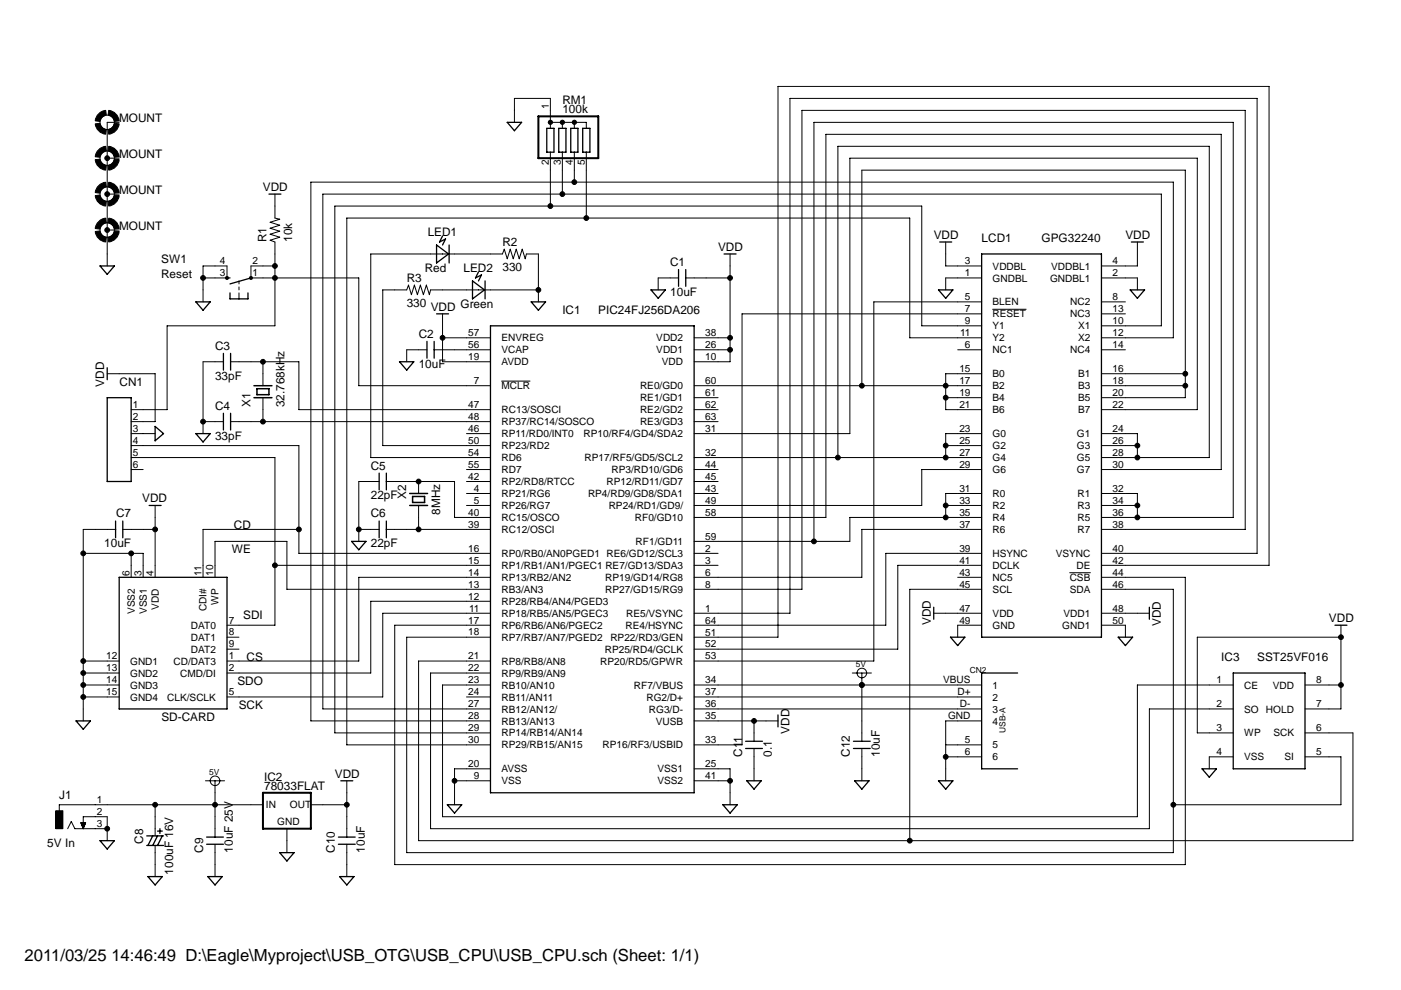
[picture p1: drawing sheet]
<svg xmlns="http://www.w3.org/2000/svg" width="297mm" height="210mm" viewBox="0 0 297 210" stroke-linecap="round" stroke-linejoin="round" font-family="sans-serif">
<g fill="none" stroke="#000" stroke-width=".21">
<path d="M20.2 26.3l1-.2a1.52 1.52 0 0 0 1.3 1.4l-.1 1a2.51 2.51 0 0 1-2.2-2.2zM20.2 33.9l1-.1a1.52 1.52 0 0 0 1.3 1.3l-.1 1a2.5 2.5 0 0 1-2.2-2.2zM20.9 31.7l1-.6 .5-.1 .1 1a1.54 1.54 0 0 0-1.3 1.4l-1-.1 .1-.6zM20.9 24.1l1-.6 .5-.1 .1 1a1.53 1.53 0 0 0-1.3 1.4l-1-.2 .1-.5zM20.9 39.4l1-.6 .5-.1 .1 .9a1.53 1.53 0 0 0-1.3 1.4l-1-.1 .1-.6zM22.7 33.5h2.6M22.9 27.5a1.56 1.56 0 0 0 1.4-1.4l1 .2a2.52 2.52 0 0 1-2.3 2.2zM23 23.4a2.53 2.53 0 0 1 2.3 2.2l-1 .2a1.57 1.57 0 0 0-1.4-1.4zM23 31a2.52 2.52 0 0 1 2.3 2.3l-1 .1a1.58 1.58 0 0 0-1.4-1.4zM23 38.7a2.52 2.52 0 0 1 2.3 2.2l-1 .1a1.56 1.56 0 0 0-1.4-1.4zM24.3 33.8l1 .1a2.52 2.52 0 0 1-2.3 2.2l-.1-1a1.56 1.56 0 0 0 1.4-1.3zM25.3 26h-2.6v30.4"/>
<path d="M109.1 26v-5.1h7.6v6.3M116.5 25.5a.45 .45 0 0 1 .6 .3 .45 .45 0 0 1-.3 .6 .45 .45 0 0 1-.6-.4h.5h-.5zM116.7 26h7.6v1.2M116.7 32.3v11.4M118.8 25.7a.46 .46 0 0 1 .8 0 .46 .46 0 0 1-.2 .7 .46 .46 0 0 1-.6-.4h.5h-.5zM119.2 26v1.2M119.2 32.3v8.9M121.4 25.7a.46 .46 0 0 1 .7 0 .46 .46 0 0 1-.2 .7 .46 .46 0 0 1-.6-.4h.5h-.5zM121.8 26v1.2M121.8 32.3v6.3M124.3 32.3v13.9M20.2 41.5l1-.1a1.51 1.51 0 0 0 1.3 1.3l-.1 1a2.52 2.52 0 0 1-2.2-2.2z"/>
<path d="M20.2 49.1l1-.1a1.51 1.51 0 0 0 1.3 1.3l-.1 1a2.52 2.52 0 0 1-2.2-2.2zM20.9 47l1-.6 .5-.1 .1 1a1.53 1.53 0 0 0-1.3 1.3l-1-.1 .1-.6zM22.7 41.2h2.6M22.7 48.8h2.6M23 46.3a2.52 2.52 0 0 1 2.3 2.2l-1 .1a1.56 1.56 0 0 0-1.4-1.3zM24.3 41.4l1 .1a2.54 2.54 0 0 1-2.3 2.2l-.1-1a1.56 1.56 0 0 0 1.4-1.3zM24.3 49l1 .1a2.54 2.54 0 0 1-2.3 2.2l-.1-1a1.56 1.56 0 0 0 1.4-1.3zM43 58.9h5.1v-2.5h-5.1v7.6M50.7 59.6v.6M58.3 56.4h-5.1v2.5h22.9v22.9h27.9M58.3 41.2v5l1 .3-2 .6 2 .7-2 .6 2 .6-2 .7 2 .6-2 .6 1 .4v17.8h-22.9v17.8h-7.6M143.9 58.9h-4.4v2.6"/>
<path d="M145.4 58.9h9.4M154.8 53.9v22.8h-7.6M200.5 51.3v5.1h7.6M208.1 58.9h-7.6v2.6M233.5 58.9h7.6v2.6M241.1 51.3v5.1h-7.6M22.7 79.3h10.2v10.1h-5.1M47.4 76.7h-4.4v15.3M48.9 76.7h14.5v10.2h40.6M50.7 60.9v.6M50.7 62.1v1.3M55.7 76.7v5.1"/>
<path d="M90.5 74.2h-4.3v2.5M92.1 74.2h11.9M93.8 66.6v10.1h10.2M93.8 71.6h10.2M114.1 64v-10.1h-2.5l-.2 1-.7-2-.6 2-.7-2-.6 2-.6-2-.7 2-.6-2-.4 1h-27.9v43.1h25.4M114.1 61.5h-22.8l-.3 1-.6-2-.6 2-.7-2-.6 2-.6-2-.7 2-.6-2-.4 1h-5.1v33h22.9M147.2 74.2h7.6M147.2 71.6h7.6M203 74.2h5.1M208.1 69.1h-12.7v-25.4h-124.4v111.7h33M208.1 71.6h-15.2v-25.4h-119.4v111.8h30.5M208.1 64h-22.8v76.2h-38.1"/>
<path d="M208.1 66.6h-50.8v91.4h-10.1M208.1 79.3h-7.6v7.6h7.6M210.5 65.6h7.1M233.5 69.1h12.7v-27.9h-177.8v109.2h35.6M233.5 71.6h15.3v-33h-182.9v114.3h38.1M233.5 74.2h5.1M233.5 64h5.1M233.5 66.6h5.1M233.5 79.3h17.8M27.8 94.5h35.6v22.9h40.6M27.8 97h30.5v35.6h-10.2M27.8 92h5.1"/>
<path d="M27.8 99.6h2.5M43 89.4h4.4M48.9 89.4h55.1M55.7 84.3v5.1M98.9 92h5.1M98.9 99.6h5.1M106.3 80.8h6.1M147.2 81.8h60.9M147.2 97h60.9M147.2 99.6h5M147.2 86.9h5M147.2 89.4h5"/>
<path d="M147.2 84.3h5M177.6 97v-66h78.8v66h-22.9M182.7 81.8v-45.7h68.6v48.2h-17.8M200.5 94.5h7.6M200.5 84.3h7.6M208.1 99.6h-12.7v7.6h-48.2M208.1 92h-7.6v5M233.5 81.8h17.8M233.5 86.9h20.3v-53.4h-73.6v58.5h-33M233.5 92h7.6v5M233.5 99.6h25.4v-71.1h-83.8v81.2h-27.9M233.5 94.5h7.6"/>
<path d="M17.6 117.4v35.5M17.6 117.4h12.7v5M24.5 112.3h-6.9v5.1M26 112.3h6.9M27.8 117.4v5M32.9 107.2v15.2M58.3 119.9h45.7M63.4 112.3h-20.4v10.1M76.1 112.3h4.3M80.4 102.1h-4.3v12.7M81.9 112.3h22.1M81.9 102.1h14.5v7.6h7.6"/>
<path d="M88.7 102.1v2.6M88.7 107.2v5.1M98.9 104.7h5.1M98.9 107.2h5.1M98.9 102.1h5.1M147.2 117.4h5M147.2 119.9h5M147.2 104.7h5M147.2 102.1h5M200.5 107.2h7.6M208.1 109.7h-27.9v5.1h-33M208.1 117.4h-20.3v15.2h-40.6"/>
<path d="M208.1 119.9h-17.8v17.8h-43.1M208.1 104.7h-7.6v5M208.1 112.3h-25.4v10.1h-35.5M233.5 109.7h28v-83.7h-88.9v88.8M233.5 117.4h33v-96.5h-99v109.2h-20.3M233.5 119.9h35.6v-101.6h-104.2v116.8h-17.7M233.5 104.7h7.6v5M233.5 107.2h7.6M233.5 112.3h30.5v-88.9h-94v101.6h-22.8M45.6 122.4v-7.6h15.2v10.2h43.2M48.1 135.1h2.6M48.1 137.7h2.6"/>
<path d="M104 130.1h-22.9v17.7h-33M104 122.4h-27.9v17.8h-28M104 127.5h-25.4v15.2h-30.5M198 130.1h10.1M203 122.4h5.1M208.1 125h-15.2v53.3M208.1 132.6h-5.1v2.5M226.8 121.5h4.4M233.5 125h15.3v55.8h-162.6v-45.7h17.8M233.5 130.1h10.2M233.5 122.4h17.8v61h-167.6v-50.8h20.3M233.5 132.6h5.1v2.5"/>
<path d="M284.3 135.1v15.3h-7.6M284.3 135.1h-30.5v20.3h7.7M284.3 132.6v2.5M17.6 140.2h7.7M17.6 142.7h7.7M17.6 145.3h7.7M17.6 147.8h7.7M98.9 147.8h5.1M104 140.2h-15.3v38.1h198.1v-22.9h-10.1M104 142.7h-12.7v33.1h152.4v-25.4h17.8M104 145.3h-10.2v27.9h147.3v-27.9h20.4M147.2 145.3h60.9"/>
<path d="M147.2 147.8h60.9M147.2 150.4h60.9M147.2 152.9h17.7M159.9 152.9v4.3M159.9 158.7v6.9M180.7 142.7h4.1M182.7 142.7v14.5M182.7 158.7v6.9M200.5 158v7.6M200.5 158h7.6M208.1 152.9h-7.6v5.1M276.7 145.3h7.6"/>
<path d="M11.8 172h1.5v3.8h-1.5zM14.3 175.8l.8-1.6 .8 1.6h6.8M17.1 174.5h1.1l-.6 1.3zM17.2 174.6h.9M17.2 174.7h.9M17.3 174.9h.7M17.3 175h.7M17.4 175.1h.5M17.4 175.2h.5M17.5 175.3h.3M17.5 175.5h.3M17.6 175.6h.1"/>
<path d="M17.6 175.7h.1M17.6 175.8v-2.6h5.1v5.1M32.9 170.7v6.6M32.9 179.3v6.6M43.6 165.6h4M45.6 165.6v11.9M45.6 179.1v6.8M55.7 170.7h-43.1v1.3M60.8 175.8v5M65.9 170.7h7.6M73.5 165.6v11.9M73.5 179.1v6.8"/>
<path d="M96.4 165.6h7.6M104 163.1h-7.6v7.6M147.2 163.1h7.6v7.6M147.2 165.6h7.6M200.5 160.5h7.6M261.5 160.5h-5.1v2.6M276.7 160.5h7.6v10.2h-35.5"/>
<circle cx="22.7" cy="33.5" r="1.53"/>
<circle cx="22.7" cy="25.9" r="1.53"/>
<circle cx="22.7" cy="33.5" r=".51"/>
<circle cx="121.8" cy="38.6" r=".51"/>
<circle cx="22.7" cy="48.8" r="1.53"/>
<circle cx="22.7" cy="41.2" r="1.53"/>
<circle cx="22.7" cy="48.8" r=".51"/>
<circle cx="22.7" cy="41.2" r=".51"/>
<circle cx="43.1" cy="58.9" r=".51"/>
<circle cx="48.1" cy="59" r=".33"/>
<circle cx="53.2" cy="59" r=".33"/>
<circle cx="58.3" cy="58.9" r=".51"/>
<circle cx="58.3" cy="56.4" r=".51"/>
<circle cx="116.7" cy="43.7" r=".51"/>
<circle cx="119.2" cy="41.2" r=".51"/>
<circle cx="124.3" cy="46.2" r=".51"/>
<circle cx="154.8" cy="58.9" r=".51"/>
<circle cx="55.8" cy="76.7" r=".51"/>
<circle cx="93.8" cy="71.6" r=".51"/>
<circle cx="114.2" cy="61.5" r=".51"/>
<circle cx="154.8" cy="74.2" r=".51"/>
<circle cx="154.8" cy="71.6" r=".51"/>
<circle cx="251.3" cy="79.3" r=".51"/>
<circle cx="43.1" cy="89.4" r=".51"/>
<circle cx="55.8" cy="89.4" r=".51"/>
<circle cx="177.6" cy="97" r=".51"/>
<circle cx="182.7" cy="81.8" r=".51"/>
<circle cx="200.5" cy="97" r=".51"/>
<circle cx="200.5" cy="94.5" r=".51"/>
<circle cx="200.5" cy="81.8" r=".51"/>
<circle cx="200.5" cy="84.3" r=".51"/>
<circle cx="241.1" cy="94.5" r=".51"/>
<circle cx="241.1" cy="97" r=".51"/>
<circle cx="251.3" cy="81.8" r=".51"/>
<circle cx="17.7" cy="117.4" r=".51"/>
<circle cx="27.8" cy="117.4" r=".51"/>
<circle cx="32.9" cy="112.3" r=".51"/>
<circle cx="58.3" cy="119.9" r=".51"/>
<circle cx="63.4" cy="112.3" r=".51"/>
<circle cx="76.1" cy="112.3" r=".51"/>
<circle cx="88.8" cy="102.1" r=".51"/>
<circle cx="88.8" cy="112.3" r=".51"/>
<circle cx="172.6" cy="114.8" r=".51"/>
<circle cx="200.5" cy="109.7" r=".51"/>
<circle cx="200.5" cy="107.2" r=".51"/>
<circle cx="241.1" cy="107.2" r=".51"/>
<circle cx="241.1" cy="109.7" r=".51"/>
<circle cx="284.3" cy="135.1" r=".51"/>
<circle cx="17.7" cy="140.2" r=".51"/>
<circle cx="17.7" cy="145.3" r=".51"/>
<circle cx="17.7" cy="147.8" r=".51"/>
<circle cx="17.7" cy="142.7" r=".51"/>
<circle cx="159.9" cy="152.9" r=".51"/>
<circle cx="182.7" cy="142.7" r="1.02"/>
<circle cx="182.7" cy="145.3" r=".51"/>
<circle cx="284.3" cy="145.3" r=".51"/>
<circle cx="22.7" cy="175.8" r=".51"/>
<circle cx="32.9" cy="170.7" r=".51"/>
<circle cx="45.6" cy="165.6" r="1.02"/>
<circle cx="45.6" cy="170.7" r=".51"/>
<circle cx="73.5" cy="170.7" r=".51"/>
<circle cx="96.4" cy="165.6" r=".51"/>
<circle cx="154.8" cy="165.6" r=".51"/>
<circle cx="192.9" cy="178.3" r=".51"/>
<circle cx="200.5" cy="160.5" r=".51"/>
<circle cx="248.8" cy="170.7" r=".51"/>
</g>
<g fill="none" stroke="#000" stroke-width=".28">
<path d="M107.5 26h3.1l-1.5 1.7zM115.9 27.2h1.6v5.1h-1.6zM118.5 27.2h1.5v5.1h-1.5zM121 27.2h1.5v5.1h-1.5zM123.5 27.2h1.6v5.1h-1.6zM21.2 56.4h3.1l-1.6 1.8zM48.1 58.9h.7M53.2 58.9l-4.4 1.3M57 41.2h2.6M92.6 52l2.5 1.9-2.5 1.9zM93.8 50.1l-.6 1.2 1.3-.6-.7 1.3M95.2 52v3.8"/>
<path d="M100.2 59.6l2.5 1.9-2.5 1.9zM101.4 57.7l-.6 1.2 1.3-.6-.7 1.3M102.8 59.6v3.8M143.9 57.2v3.5M145.4 57.2v3.5M153.5 53.9h2.6M199.2 51.3h2.6M208.1 53.9h25.4v81.2h-25.4zM239.9 51.3h2.5M22.7 78v2.5M41.5 64h3.1l-1.6 1.8zM47.4 75v3.5"/>
<path d="M48.8 62.1v1.3h3.8v-1.3M48.9 75v3.5M84.7 76.7h3l-1.5 1.8zM90.5 72.4v3.6M92.1 72.4v3.6M92.6 66.6h2.5M104 69.1h43.2v99h-43.2zM112.6 64h3.1l-1.6 1.8zM138 61.5h3.1l-1.6 1.8zM199 61.5h3l-1.5 1.8zM239.6 61.5h3.1l-1.6 1.8zM22.7 84.3h5.1v17.8h-5.1z"/>
<path d="M32.9 90.4l1.8 1.6-1.8 1.5zM41.5 92h3.1l-1.6 1.7zM47.4 87.7v3.5M48.9 87.7v3.5M24.5 110.5v3.6M26 110.5v3.6M31.6 107.2h2.6M74.5 114.8h3.1l-1.5 1.8zM80.4 100.4v3.5M80.4 110.5v3.6M81.9 100.4v3.5M81.9 110.5v3.6"/>
<path d="M25.3 122.4h22.8v28h-22.8zM198 128.8v2.5M201.5 135.1h3.1l-1.6 1.8zM237.1 135.1h3l-1.5 1.8zM243.7 128.8v2.5M283 132.6h2.6M16.1 152.9h3.1l-1.6 1.8zM158.1 158.7h3.5M158.1 157.2h3.5M164.9 151.6v2.6M181 158.7h3.5M181 157.2h3.5"/>
<path d="M215.7 142.7h-7.6v20.4h7.6M261.5 142.7h15.2v20.4h-15.2zM21.2 178.3h3.1l-1.6 1.8zM31.1 179.3h3.6M31.1 177.3h3.6M32.4 177.3l-1 2M33.4 176.3h1M33.4 177.3l-1 2M33.9 175.8v1M34.4 177.3l-1 2M43.8 179.1h3.6M43.8 177.5h3.6"/>
<path d="M71.8 179.1h3.5M71.8 177.5h3.5M72.3 165.6h2.5M94.8 170.7h3.1l-1.5 1.8zM153.3 170.7h3l-1.5 1.8zM158.3 165.6h3.1l-1.5 1.8zM181.2 165.6h3.1l-1.6 1.8zM199 165.6h3l-1.5 1.8zM254.9 163.1h3l-1.5 1.7zM31.4 185.9h3l-1.5 1.8zM44.1 185.9h3l-1.5 1.8zM59.3 180.8h3.1l-1.6 1.8z"/>
<path d="M72 185.9h3.1l-1.6 1.8z"/>
</g>
<g fill="#000">
<path d="M20.2 26.3l1-.2a1.52 1.52 0 0 0 1.3 1.4l-.1 1a2.51 2.51 0 0 1-2.2-2.2z" fill-rule="evenodd"/>
<path d="M20.2 33.9l1-.1a1.52 1.52 0 0 0 1.3 1.3l-.1 1a2.5 2.5 0 0 1-2.2-2.2z" fill-rule="evenodd"/>
<path d="M20.9 24.1l1-.6 .5-.1 .1 1a1.53 1.53 0 0 0-1.3 1.4l-1-.2 .1-.5z" fill-rule="evenodd"/>
<path d="M20.9 31.7l1-.6 .5-.1 .1 1a1.54 1.54 0 0 0-1.3 1.4l-1-.1 .1-.6z" fill-rule="evenodd"/>
<path d="M20.9 39.4l1-.6 .5-.1 .1 .9a1.53 1.53 0 0 0-1.3 1.4l-1-.1 .1-.6z" fill-rule="evenodd"/>
<path d="M22.9 27.5a1.56 1.56 0 0 0 1.4-1.4l1 .2a2.52 2.52 0 0 1-2.3 2.2z" fill-rule="evenodd"/>
<path d="M24.3 33.8l1 .1a2.52 2.52 0 0 1-2.3 2.2l-.1-1a1.56 1.56 0 0 0 1.4-1.3z" fill-rule="evenodd"/>
<path d="M23 23.4a2.53 2.53 0 0 1 2.3 2.2l-1 .2a1.57 1.57 0 0 0-1.4-1.4z" fill-rule="evenodd"/>
<path d="M23 31a2.52 2.52 0 0 1 2.3 2.3l-1 .1a1.58 1.58 0 0 0-1.4-1.4z" fill-rule="evenodd"/>
<path d="M116.5 25.5a.45 .45 0 0 1 .6 .3 .45 .45 0 0 1-.3 .6 .45 .45 0 0 1-.6-.4h.5h-.5z" fill-rule="evenodd"/>
<path d="M118.8 25.7a.46 .46 0 0 1 .8 0 .46 .46 0 0 1-.2 .7 .46 .46 0 0 1-.6-.4h.5h-.5z" fill-rule="evenodd"/>
<path d="M121.4 25.7a.46 .46 0 0 1 .7 0 .46 .46 0 0 1-.2 .7 .46 .46 0 0 1-.6-.4h.5h-.5z" fill-rule="evenodd"/>
<path d="M20.2 41.5l1-.1a1.51 1.51 0 0 0 1.3 1.3l-.1 1a2.52 2.52 0 0 1-2.2-2.2z" fill-rule="evenodd"/>
<path d="M20.2 49.1l1-.1a1.51 1.51 0 0 0 1.3 1.3l-.1 1a2.52 2.52 0 0 1-2.2-2.2z" fill-rule="evenodd"/>
<path d="M20.9 47l1-.6 .5-.1 .1 1a1.53 1.53 0 0 0-1.3 1.3l-1-.1 .1-.6z" fill-rule="evenodd"/>
<path d="M24.3 41.4l1 .1a2.54 2.54 0 0 1-2.3 2.2l-.1-1a1.56 1.56 0 0 0 1.4-1.3z" fill-rule="evenodd"/>
<path d="M24.3 49l1 .1a2.54 2.54 0 0 1-2.3 2.2l-.1-1a1.56 1.56 0 0 0 1.4-1.3z" fill-rule="evenodd"/>
<path d="M23 38.7a2.52 2.52 0 0 1 2.3 2.2l-1 .1a1.56 1.56 0 0 0-1.4-1.4z" fill-rule="evenodd"/>
<path d="M23 46.3a2.52 2.52 0 0 1 2.3 2.2l-1 .1a1.56 1.56 0 0 0-1.4-1.3z" fill-rule="evenodd"/>
<circle cx="22.7" cy="33.5" r=".51"/>
<circle cx="121.8" cy="38.6" r=".51"/>
<circle cx="22.7" cy="48.8" r=".51"/>
<circle cx="22.7" cy="41.2" r=".51"/>
<circle cx="43.1" cy="58.9" r=".51"/>
<circle cx="48.1" cy="59" r=".33"/>
<circle cx="53.2" cy="59" r=".33"/>
<circle cx="58.3" cy="58.9" r=".51"/>
<circle cx="58.3" cy="56.4" r=".51"/>
<circle cx="116.7" cy="43.7" r=".51"/>
<circle cx="119.2" cy="41.2" r=".51"/>
<circle cx="124.3" cy="46.2" r=".51"/>
<circle cx="154.8" cy="58.9" r=".51"/>
<circle cx="55.8" cy="76.7" r=".51"/>
<circle cx="93.8" cy="71.6" r=".51"/>
<circle cx="114.2" cy="61.5" r=".51"/>
<circle cx="154.8" cy="74.2" r=".51"/>
<circle cx="154.8" cy="71.6" r=".51"/>
<circle cx="251.3" cy="79.3" r=".51"/>
<circle cx="43.1" cy="89.4" r=".51"/>
<circle cx="55.8" cy="89.4" r=".51"/>
<circle cx="177.6" cy="97" r=".51"/>
<circle cx="182.7" cy="81.8" r=".51"/>
<circle cx="200.5" cy="97" r=".51"/>
<circle cx="200.5" cy="94.5" r=".51"/>
<circle cx="200.5" cy="81.8" r=".51"/>
<circle cx="200.5" cy="84.3" r=".51"/>
<circle cx="241.1" cy="94.5" r=".51"/>
<circle cx="241.1" cy="97" r=".51"/>
<circle cx="251.3" cy="81.8" r=".51"/>
<circle cx="17.7" cy="117.4" r=".51"/>
<circle cx="27.8" cy="117.4" r=".51"/>
<circle cx="32.9" cy="112.3" r=".51"/>
<circle cx="58.3" cy="119.9" r=".51"/>
<circle cx="63.4" cy="112.3" r=".51"/>
<circle cx="76.1" cy="112.3" r=".51"/>
<circle cx="88.8" cy="102.1" r=".51"/>
<circle cx="88.8" cy="112.3" r=".51"/>
<circle cx="172.6" cy="114.8" r=".51"/>
<circle cx="200.5" cy="109.7" r=".51"/>
<circle cx="200.5" cy="107.2" r=".51"/>
<circle cx="241.1" cy="107.2" r=".51"/>
<circle cx="241.1" cy="109.7" r=".51"/>
<circle cx="284.3" cy="135.1" r=".51"/>
<circle cx="17.7" cy="140.2" r=".51"/>
<circle cx="17.7" cy="145.3" r=".51"/>
<circle cx="17.7" cy="147.8" r=".51"/>
<circle cx="17.7" cy="142.7" r=".51"/>
<circle cx="159.9" cy="152.9" r=".51"/>
<circle cx="182.7" cy="145.3" r=".51"/>
<circle cx="284.3" cy="145.3" r=".51"/>
<circle cx="22.7" cy="175.8" r=".51"/>
<circle cx="32.9" cy="170.7" r=".51"/>
<circle cx="45.6" cy="170.7" r=".51"/>
<circle cx="73.5" cy="170.7" r=".51"/>
<circle cx="96.4" cy="165.6" r=".51"/>
<circle cx="154.8" cy="165.6" r=".51"/>
<circle cx="192.9" cy="178.3" r=".51"/>
<circle cx="200.5" cy="160.5" r=".51"/>
<circle cx="248.8" cy="170.7" r=".51"/>
</g>
<path d="M53.8 84.3h3.9M53.8 81.8h3.9M54.5 82.4h2.5v1.3h-2.5zM86.9 104.7h3.8M86.9 107.2h3.8M87.5 105.3h2.5v1.3h-2.5z" fill="none" stroke="#000" stroke-width=".32"/>
<path d="M11.8 172h1.5v3.8h-1.5z" fill="#000"/>
<path d="M114.1 24.7h12.7v8.8h-12.7zM55.7 168.1h10.2v7.7h-10.2z" fill="none" stroke="#000" stroke-width=".42"/>
<text font-size="3.5" x="5.2" y="203.8">2011/03/25 14:46:49 D:\Eagle\Myproject\USB_OTG\USB_CPU\USB_CPU.sch (Sheet: 1/1)</text>
<g font-size="2.5">
<text x="119.2" y="22.1">RM1</text>
<text x="25.3" y="26">MOUNT</text>
<text x="119.2" y="24">100k</text>
<text x="25.3" y="33.6">MOUNT</text>
<text x="25.3" y="41.2">MOUNT</text>
<text x="55.7" y="40.5">VDD</text>
<text x="25.3" y="48.8">MOUNT</text>
<text x="56.5" y="51.3" transform="rotate(-90 56.5 51.3)">R1</text>
<text x="62" y="51.3" transform="rotate(-90 62 51.3)">10k</text>
<text x="90.7" y="50.1">LED1</text>
<text x="106.5" y="52.1">R2</text>
<text x="152.2" y="53.2">VDD</text>
<text x="198" y="50.7">VDD</text>
<text x="208.1" y="51.3">LCD1</text>
<text x="220.8" y="51.3">GPG32240</text>
<text x="238.6" y="50.7">VDD</text>
<text x="34.2" y="58.9">Reset</text>
<text x="34.2" y="55.8">SW1</text>
<text x="86.2" y="59.7">R3</text>
<text x="90" y="57.7">Red</text>
<text x="98.3" y="57.7">LED2</text>
<text x="106.5" y="57.6">330</text>
<text x="142.1" y="56.4">C1</text>
<text x="86.2" y="65.2">330</text>
<text x="91.3" y="65.9">VDD</text>
<text x="97.6" y="65.3">Green</text>
<text x="142.1" y="62.8">10uF</text>
<text x="88.8" y="71.6">C2</text>
<text x="119.2" y="66.6">IC1</text>
<text x="126.8" y="66.6">PIC24FJ256DA206</text>
<text x="45.6" y="74.2">C3</text>
<text x="88.8" y="78">10uF</text>
<text x="22.1" y="82" transform="rotate(-90 22.1 82)">VDD</text>
<text x="25.4" y="81.8">CN1</text>
<text x="45.6" y="80.5">33pF</text>
<text x="45.6" y="86.9">C4</text>
<text x="53.1" y="86.3" transform="rotate(-90 53.1 86.3)">X1</text>
<text x="60.3" y="86.4" transform="rotate(-90 60.3 86.4)">32.768kHz</text>
<text x="45.6" y="93.2">33pF</text>
<text x="78.6" y="99.6">C5</text>
<text x="30.2" y="106.6">VDD</text>
<text x="78.6" y="105.9">22pF</text>
<text x="86.1" y="105.8" transform="rotate(-90 86.1 105.8)">X2</text>
<text x="24.6" y="109.7">C7</text>
<text x="49.6" y="112.3">CD</text>
<text x="78.6" y="109.7">C6</text>
<text x="93.3" y="109.2" transform="rotate(-90 93.3 109.2)">8MHz</text>
<text x="22.1" y="116.1">10uF</text>
<text x="49.1" y="117.4">WE</text>
<text x="78.6" y="116.1">22pF</text>
<text x="51.6" y="131.3">SDI</text>
<text x="281.8" y="132">VDD</text>
<text x="197.3" y="132.6" transform="rotate(-90 197.3 132.6)">VDD</text>
<text x="246.1" y="132.8" transform="rotate(-90 246.1 132.8)">VDD</text>
<text x="52.3" y="140.2">CS</text>
<text x="258.9" y="140.2">IC3</text>
<text x="266.5" y="140.2">SST25VF016</text>
<text x="50.3" y="145.3">SDO</text>
<text x="34.2" y="152.9">SD-CARD</text>
<text x="50.6" y="150.4">SCK</text>
<text x="167.4" y="155.6" transform="rotate(-90 167.4 155.6)">VDD</text>
<text x="157.3" y="160.5" transform="rotate(-90 157.3 160.5)">C11</text>
<text x="163.7" y="160.5" transform="rotate(-90 163.7 160.5)">0.1</text>
<text x="180.2" y="160.5" transform="rotate(-90 180.2 160.5)">C12</text>
<text x="186.5" y="160.5" transform="rotate(-90 186.5 160.5)">10uF</text>
<text x="56" y="165.6">IC2</text>
<text x="56" y="167.6">78033FLAT</text>
<text x="71" y="165">VDD</text>
<text x="12.6" y="169.4">J1</text>
<text x="10" y="179.6">5V In</text>
<text x="30.3" y="179" transform="rotate(-90 30.3 179)">C8</text>
<text x="36.7" y="185.5" transform="rotate(-90 36.7 185.5)">100uF 16V</text>
<text x="43" y="180.8" transform="rotate(-90 43 180.8)">C9</text>
<text x="49.4" y="180.8" transform="rotate(-90 49.4 180.8)">10uF 25V</text>
<text x="71" y="180.8" transform="rotate(-90 71 180.8)">C10</text>
<text x="77.3" y="180.8" transform="rotate(-90 77.3 180.8)">10uF</text>
</g>
<g font-size="2.1">
<text x="116.3" y="23.1" transform="rotate(-90 116.3 23.1)">1</text>
<text x="116.3" y="35.1" transform="rotate(-90 116.3 35.1)">2</text>
<text x="118.9" y="35.1" transform="rotate(-90 118.9 35.1)">3</text>
<text x="121.4" y="35.1" transform="rotate(-90 121.4 35.1)">4</text>
<text x="124" y="35.1" transform="rotate(-90 124 35.1)">5</text>
<text x="46.6" y="58.6">3</text>
<text x="46.6" y="56.1">4</text>
<text x="53.6" y="56.1">2</text>
<text x="53.6" y="58.6">1</text>
<text x="204.6" y="56.1">3</text>
<text x="204.6" y="58.6">1</text>
<text x="210.5" y="57.2">VDDBL</text>
<text x="210.5" y="59.7">GNDBL</text>
<text x="222.6" y="59.7">GNDBL1</text>
<text x="222.9" y="57.2">VDDBL1</text>
<text x="235.9" y="58.6">2</text>
<text x="235.9" y="56.1">4</text>
<text x="204.6" y="63.7">5</text>
<text x="210.5" y="64.8">BLEN</text>
<text x="226.9" y="64.8">NC2</text>
<text x="235.9" y="63.7">8</text>
<text x="99.3" y="71.3">57</text>
<text x="149.5" y="71.3">38</text>
<text x="203.6" y="71.3">11</text>
<text x="204.6" y="68.7">9</text>
<text x="204.6" y="66.2">7</text>
<text x="210.5" y="67.3">RESET</text>
<text x="210.5" y="69.9">Y1</text>
<text x="226.9" y="67.3">NC3</text>
<text x="228.6" y="69.9">X1</text>
<text x="235.9" y="68.7">10</text>
<text x="235.9" y="71.3">12</text>
<text x="235.9" y="66.2">13</text>
<text x="99.3" y="76.4">19</text>
<text x="99.3" y="73.8">56</text>
<text x="106.3" y="77.5">AVDD</text>
<text x="106.3" y="75">VCAP</text>
<text x="106.3" y="72.4">ENVREG</text>
<text x="139.1" y="75">VDD1</text>
<text x="139.1" y="72.4">VDD2</text>
<text x="140.3" y="77.5">VDD</text>
<text x="149.5" y="76.4">10</text>
<text x="149.5" y="73.8">26</text>
<text x="204.6" y="73.8">6</text>
<text x="210.5" y="72.4">Y2</text>
<text x="210.5" y="75">NC1</text>
<text x="226.9" y="75">NC4</text>
<text x="228.6" y="72.4">X2</text>
<text x="235.9" y="73.8">14</text>
<text x="100.5" y="81.4">7</text>
<text x="106.3" y="82.6">MCLR</text>
<text x="135.7" y="82.6">RE0/GD0</text>
<text x="149.5" y="81.4">60</text>
<text x="149.5" y="84">61</text>
<text x="203.4" y="78.9">15</text>
<text x="203.4" y="81.4">17</text>
<text x="203.4" y="84">19</text>
<text x="210.5" y="80">B0</text>
<text x="210.5" y="82.6">B2</text>
<text x="228.6" y="80">B1</text>
<text x="228.6" y="82.6">B3</text>
<text x="235.9" y="78.9">16</text>
<text x="235.9" y="81.4">18</text>
<text x="235.9" y="84">20</text>
<text x="28.2" y="86.5">1</text>
<text x="28.2" y="89.1">2</text>
<text x="99.3" y="86.5">47</text>
<text x="99.3" y="89.1">48</text>
<text x="106.3" y="87.7">RC13/SOSCI</text>
<text x="135.7" y="85.1">RE1/GD1</text>
<text x="135.7" y="87.7">RE2/GD2</text>
<text x="149.5" y="86.5">62</text>
<text x="149.5" y="89.1">63</text>
<text x="203.4" y="86.5">21</text>
<text x="210.5" y="85.1">B4</text>
<text x="210.5" y="87.7">B6</text>
<text x="228.6" y="85.1">B5</text>
<text x="228.6" y="87.7">B7</text>
<text x="235.9" y="86.5">22</text>
<text x="28.2" y="91.6">3</text>
<text x="28.2" y="94.1">4</text>
<text x="99.3" y="91.6">46</text>
<text x="99.3" y="94.2">50</text>
<text x="106.3" y="92.7">RP11/RD0/INT0</text>
<text x="106.3" y="90.2">RP37/RC14/SOSCO</text>
<text x="106.3" y="95.3">RP23/RD2</text>
<text x="123.7" y="92.7">RP10/RF4/GD4/SDA2</text>
<text x="135.7" y="90.2">RE3/GD3</text>
<text x="149.5" y="91.6">31</text>
<text x="203.4" y="91.6">23</text>
<text x="203.4" y="94.1">25</text>
<text x="210.5" y="92.7">G0</text>
<text x="210.5" y="95.3">G2</text>
<text x="228.3" y="92.7">G1</text>
<text x="228.3" y="95.3">G3</text>
<text x="235.9" y="91.6">24</text>
<text x="235.9" y="94.1">26</text>
<text x="28.2" y="96.7">5</text>
<text x="28.2" y="99.2">6</text>
<text x="99.3" y="101.8">42</text>
<text x="99.3" y="96.7">54</text>
<text x="99.3" y="99.2">55</text>
<text x="106.3" y="97.8">RD6</text>
<text x="106.3" y="100.4">RD7</text>
<text x="123.9" y="97.8">RP17/RF5/GD5/SCL2</text>
<text x="129.6" y="100.4">RP3/RD10/GD6</text>
<text x="149.5" y="96.7">32</text>
<text x="149.5" y="99.2">44</text>
<text x="149.5" y="101.8">45</text>
<text x="203.4" y="96.7">27</text>
<text x="203.4" y="99.2">29</text>
<text x="210.5" y="97.8">G4</text>
<text x="210.5" y="100.4">G6</text>
<text x="228.3" y="97.8">G5</text>
<text x="228.3" y="100.4">G7</text>
<text x="235.9" y="96.7">28</text>
<text x="235.9" y="99.2">30</text>
<text x="100.5" y="104.3">4</text>
<text x="100.5" y="106.8">5</text>
<text x="106.3" y="105.4">RP21/RG6</text>
<text x="106.3" y="108">RP26/RG7</text>
<text x="106.3" y="102.9">RP2/RD8/RTCC</text>
<text x="124.7" y="105.4">RP4/RD9/GD8/SDA1</text>
<text x="128.6" y="102.9">RP12/RD11/GD7</text>
<text x="129.1" y="108">RP24/RD1/GD9/</text>
<text x="149.5" y="104.3">43</text>
<text x="149.5" y="106.9">49</text>
<text x="203.4" y="104.3">31</text>
<text x="203.4" y="106.8">33</text>
<text x="210.5" y="105.4">R0</text>
<text x="210.5" y="108">R2</text>
<text x="228.4" y="105.4">R1</text>
<text x="228.4" y="108">R3</text>
<text x="235.9" y="104.3">32</text>
<text x="235.9" y="106.8">34</text>
<text x="99.3" y="111.9">39</text>
<text x="99.3" y="109.4">40</text>
<text x="106.3" y="113.1">RC12/OSCI</text>
<text x="106.3" y="110.5">RC15/OSCO</text>
<text x="134.6" y="110.5">RF0/GD10</text>
<text x="149.5" y="109.4">58</text>
<text x="203.4" y="109.4">35</text>
<text x="203.4" y="111.9">37</text>
<text x="210.5" y="110.5">R4</text>
<text x="210.5" y="113.1">R6</text>
<text x="228.4" y="110.5">R5</text>
<text x="228.4" y="113.1">R7</text>
<text x="235.9" y="109.4">36</text>
<text x="235.9" y="111.9">38</text>
<text x="99.3" y="119.5">15</text>
<text x="99.3" y="117">16</text>
<text x="106.3" y="118.1">RP0/RB0/AN0PGED1 RE6/GD12/SCL3</text>
<text x="134.8" y="115.6">RF1/GD11</text>
<text x="149.5" y="114.5">59</text>
<text x="149.5" y="117">2</text>
<text x="149.5" y="119.5">3</text>
<text x="203.4" y="117">39</text>
<text x="203.4" y="119.6">41</text>
<text x="210.5" y="118.1">HSYNC</text>
<text x="223.9" y="118.1">VSYNC</text>
<text x="235.9" y="117">40</text>
<text x="235.9" y="119.6">42</text>
<text x="27.4" y="122.1" transform="rotate(-90 27.4 122.1)">6</text>
<text x="30" y="122.1" transform="rotate(-90 30 122.1)">3</text>
<text x="32.5" y="122.1" transform="rotate(-90 32.5 122.1)">4</text>
<text x="42.7" y="122.1" transform="rotate(-90 42.7 122.1)">11</text>
<text x="45.2" y="122.1" transform="rotate(-90 45.2 122.1)">10</text>
<text x="99.3" y="124.6">13</text>
<text x="99.3" y="122.1">14</text>
<text x="106.3" y="125.8">RB3/AN3</text>
<text x="106.3" y="123.2">RP13/RB2/AN2</text>
<text x="106.3" y="120.7">RP1/RB1/AN1/PGEC1 RE7/GD13/SDA3</text>
<text x="128.3" y="125.8">RP27/GD15/RG9</text>
<text x="128.3" y="123.2">RP19/GD14/RG8</text>
<text x="149.5" y="124.6">8</text>
<text x="149.5" y="122.1">6</text>
<text x="203.4" y="122.1">43</text>
<text x="203.4" y="124.6">45</text>
<text x="210.5" y="120.7">DCLK</text>
<text x="210.5" y="123.2">NC5</text>
<text x="210.5" y="125.8">SCL</text>
<text x="226.8" y="123.2">CSB</text>
<text x="226.8" y="125.8">SDA</text>
<text x="228.2" y="120.7">DE</text>
<text x="235.9" y="122.1">44</text>
<text x="235.9" y="124.6">46</text>
<text x="28.6" y="130.2" transform="rotate(-90 28.6 130.2)">VSS2</text>
<text x="31.1" y="130.2" transform="rotate(-90 31.1 130.2)">VSS1</text>
<text x="33.7" y="129.3" transform="rotate(-90 33.7 129.3)">VDD</text>
<text x="43.8" y="129.6" transform="rotate(-90 43.8 129.6)">CDI#</text>
<text x="46.4" y="128.3" transform="rotate(-90 46.4 128.3)">WP</text>
<text x="99.3" y="127.2">12</text>
<text x="99.4" y="129.7">11</text>
<text x="106.3" y="130.8">RP18/RB5/AN5/PGEC3</text>
<text x="106.3" y="128.3">RP28/RB4/AN4/PGED3</text>
<text x="132.8" y="130.8">RE5/VSYNC</text>
<text x="149.5" y="129.7">1</text>
<text x="203.4" y="129.7">47</text>
<text x="210.5" y="130.8">VDD</text>
<text x="225.5" y="130.8">VDD1</text>
<text x="235.9" y="129.7">48</text>
<text x="40.5" y="133.4">DAT0</text>
<text x="40.5" y="135.9">DAT1</text>
<text x="48.5" y="132.2">7</text>
<text x="48.5" y="134.8">8</text>
<text x="48.5" y="137.3">9</text>
<text x="99.3" y="132.2">17</text>
<text x="99.3" y="134.8">18</text>
<text x="106.3" y="133.4">RP6/RB6/AN6/PGEC2</text>
<text x="106.3" y="135.9">RP7/RB7/AN7/PGED2</text>
<text x="129.4" y="135.9">RP22/RD3/GEN</text>
<text x="132.6" y="133.4">RE4/HSYNC</text>
<text x="149.5" y="132.2">64</text>
<text x="149.5" y="134.8">51</text>
<text x="149.5" y="137.3">52</text>
<text x="203.4" y="132.2">49</text>
<text x="210.5" y="133.4">GND</text>
<text x="225.2" y="133.4">GND1</text>
<text x="235.9" y="132.2">50</text>
<text x="22.5" y="139.9">12</text>
<text x="22.5" y="142.4">13</text>
<text x="27.6" y="141">GND1</text>
<text x="27.6" y="143.5">GND2</text>
<text x="36.8" y="141">CD/DAT3</text>
<text x="38.2" y="143.5">CMD/DI</text>
<text x="40.5" y="138.5">DAT2</text>
<text x="48.5" y="139.9">1</text>
<text x="48.5" y="142.4">2</text>
<text x="99.3" y="139.9">21</text>
<text x="99.3" y="142.4">22</text>
<text x="106.3" y="141">RP8/RB8/AN8</text>
<text x="106.3" y="143.5">RP9/RB9/AN9</text>
<text x="127.3" y="141">RP20/RD5/GPWR</text>
<text x="128.2" y="138.5">RP25/RD4/GCLK</text>
<text x="149.5" y="139.9">53</text>
<text x="22.5" y="144.9">14</text>
<text x="22.5" y="147.5">15</text>
<text x="27.6" y="146.1">GND3</text>
<text x="27.6" y="148.6">GND4</text>
<text x="35.5" y="148.6">CLK/SCLK</text>
<text x="48.5" y="147.5">5</text>
<text x="99.3" y="144.9">23</text>
<text x="99.3" y="147.5">24</text>
<text x="106.3" y="146.1">RB10/AN10</text>
<text x="106.3" y="148.6">RB11/AN11</text>
<text x="134.4" y="146.1">RF7/VBUS</text>
<text x="137.1" y="148.6">RG2/D+</text>
<text x="149.5" y="145">34</text>
<text x="149.5" y="147.5">37</text>
<text x="200" y="144.9">VBUS</text>
<text x="203" y="147.5">D+</text>
<text x="210.5" y="146">1</text>
<text x="210.5" y="148.6">2</text>
<text x="257.9" y="144.9">1</text>
<text x="263.8" y="146">CE</text>
<text x="269.9" y="146">VDD</text>
<text x="279" y="144.9">8</text>
<text x="99.3" y="150">27</text>
<text x="99.3" y="152.6">28</text>
<text x="99.3" y="155.1">29</text>
<text x="106.3" y="151.1">RB12/AN12/</text>
<text x="106.3" y="153.7">RB13/AN13</text>
<text x="137.6" y="151.1">RG3/D-</text>
<text x="139" y="153.7">VUSB</text>
<text x="149.5" y="152.6">35</text>
<text x="149.5" y="150">36</text>
<text x="201" y="152.6">GND</text>
<text x="203.5" y="150">D-</text>
<text x="210.5" y="151.1">3</text>
<text x="210.5" y="153.7">4</text>
<text x="257.9" y="150">2</text>
<text x="257.9" y="155.1">3</text>
<text x="263.8" y="151.1">SO</text>
<text x="268.4" y="151.1">HOLD</text>
<text x="279" y="155.1">6</text>
<text x="279" y="150">7</text>
<text x="99.3" y="157.7">30</text>
<text x="106.3" y="156.2">RP14/RB14/AN14</text>
<text x="106.3" y="158.8">RP29/RB15/AN15</text>
<text x="127.8" y="158.8">RP16/RF3/USBID</text>
<text x="149.5" y="157.7">33</text>
<text x="204.6" y="157.6">5</text>
<text x="204.6" y="160.2">6</text>
<text x="210.5" y="158.8">5</text>
<text x="210.5" y="161.3">6</text>
<text x="257.9" y="160.2">4</text>
<text x="263.8" y="156.2">WP</text>
<text x="263.8" y="161.3">VSS</text>
<text x="270" y="156.2">SCK</text>
<text x="272.3" y="161.3">SI</text>
<text x="279" y="160.2">5</text>
<text x="99.3" y="162.7">20</text>
<text x="100.5" y="165.2">9</text>
<text x="106.3" y="166.4">VSS</text>
<text x="106.3" y="163.8">AVSS</text>
<text x="139.4" y="163.8">VSS1</text>
<text x="139.4" y="166.4">VSS2</text>
<text x="149.5" y="162.7">25</text>
<text x="149.5" y="165.2">41</text>
<text x="20.5" y="170.3">1</text>
<text x="20.5" y="172.9">2</text>
<text x="56.4" y="171.3">IN</text>
<text x="61.5" y="171.3">OUT</text>
<text x="20.5" y="175.4">3</text>
<text x="58.8" y="175">GND</text>
</g>
<g font-size="1.8">
<text x="181.5" y="141.5">5V</text>
<text x="205.6" y="142.7">CN2</text>
<text x="213.2" y="155.4" transform="rotate(-90 213.2 155.4)">USB-A</text>
<text x="44.3" y="164.3">5V</text>
</g>
</svg>
